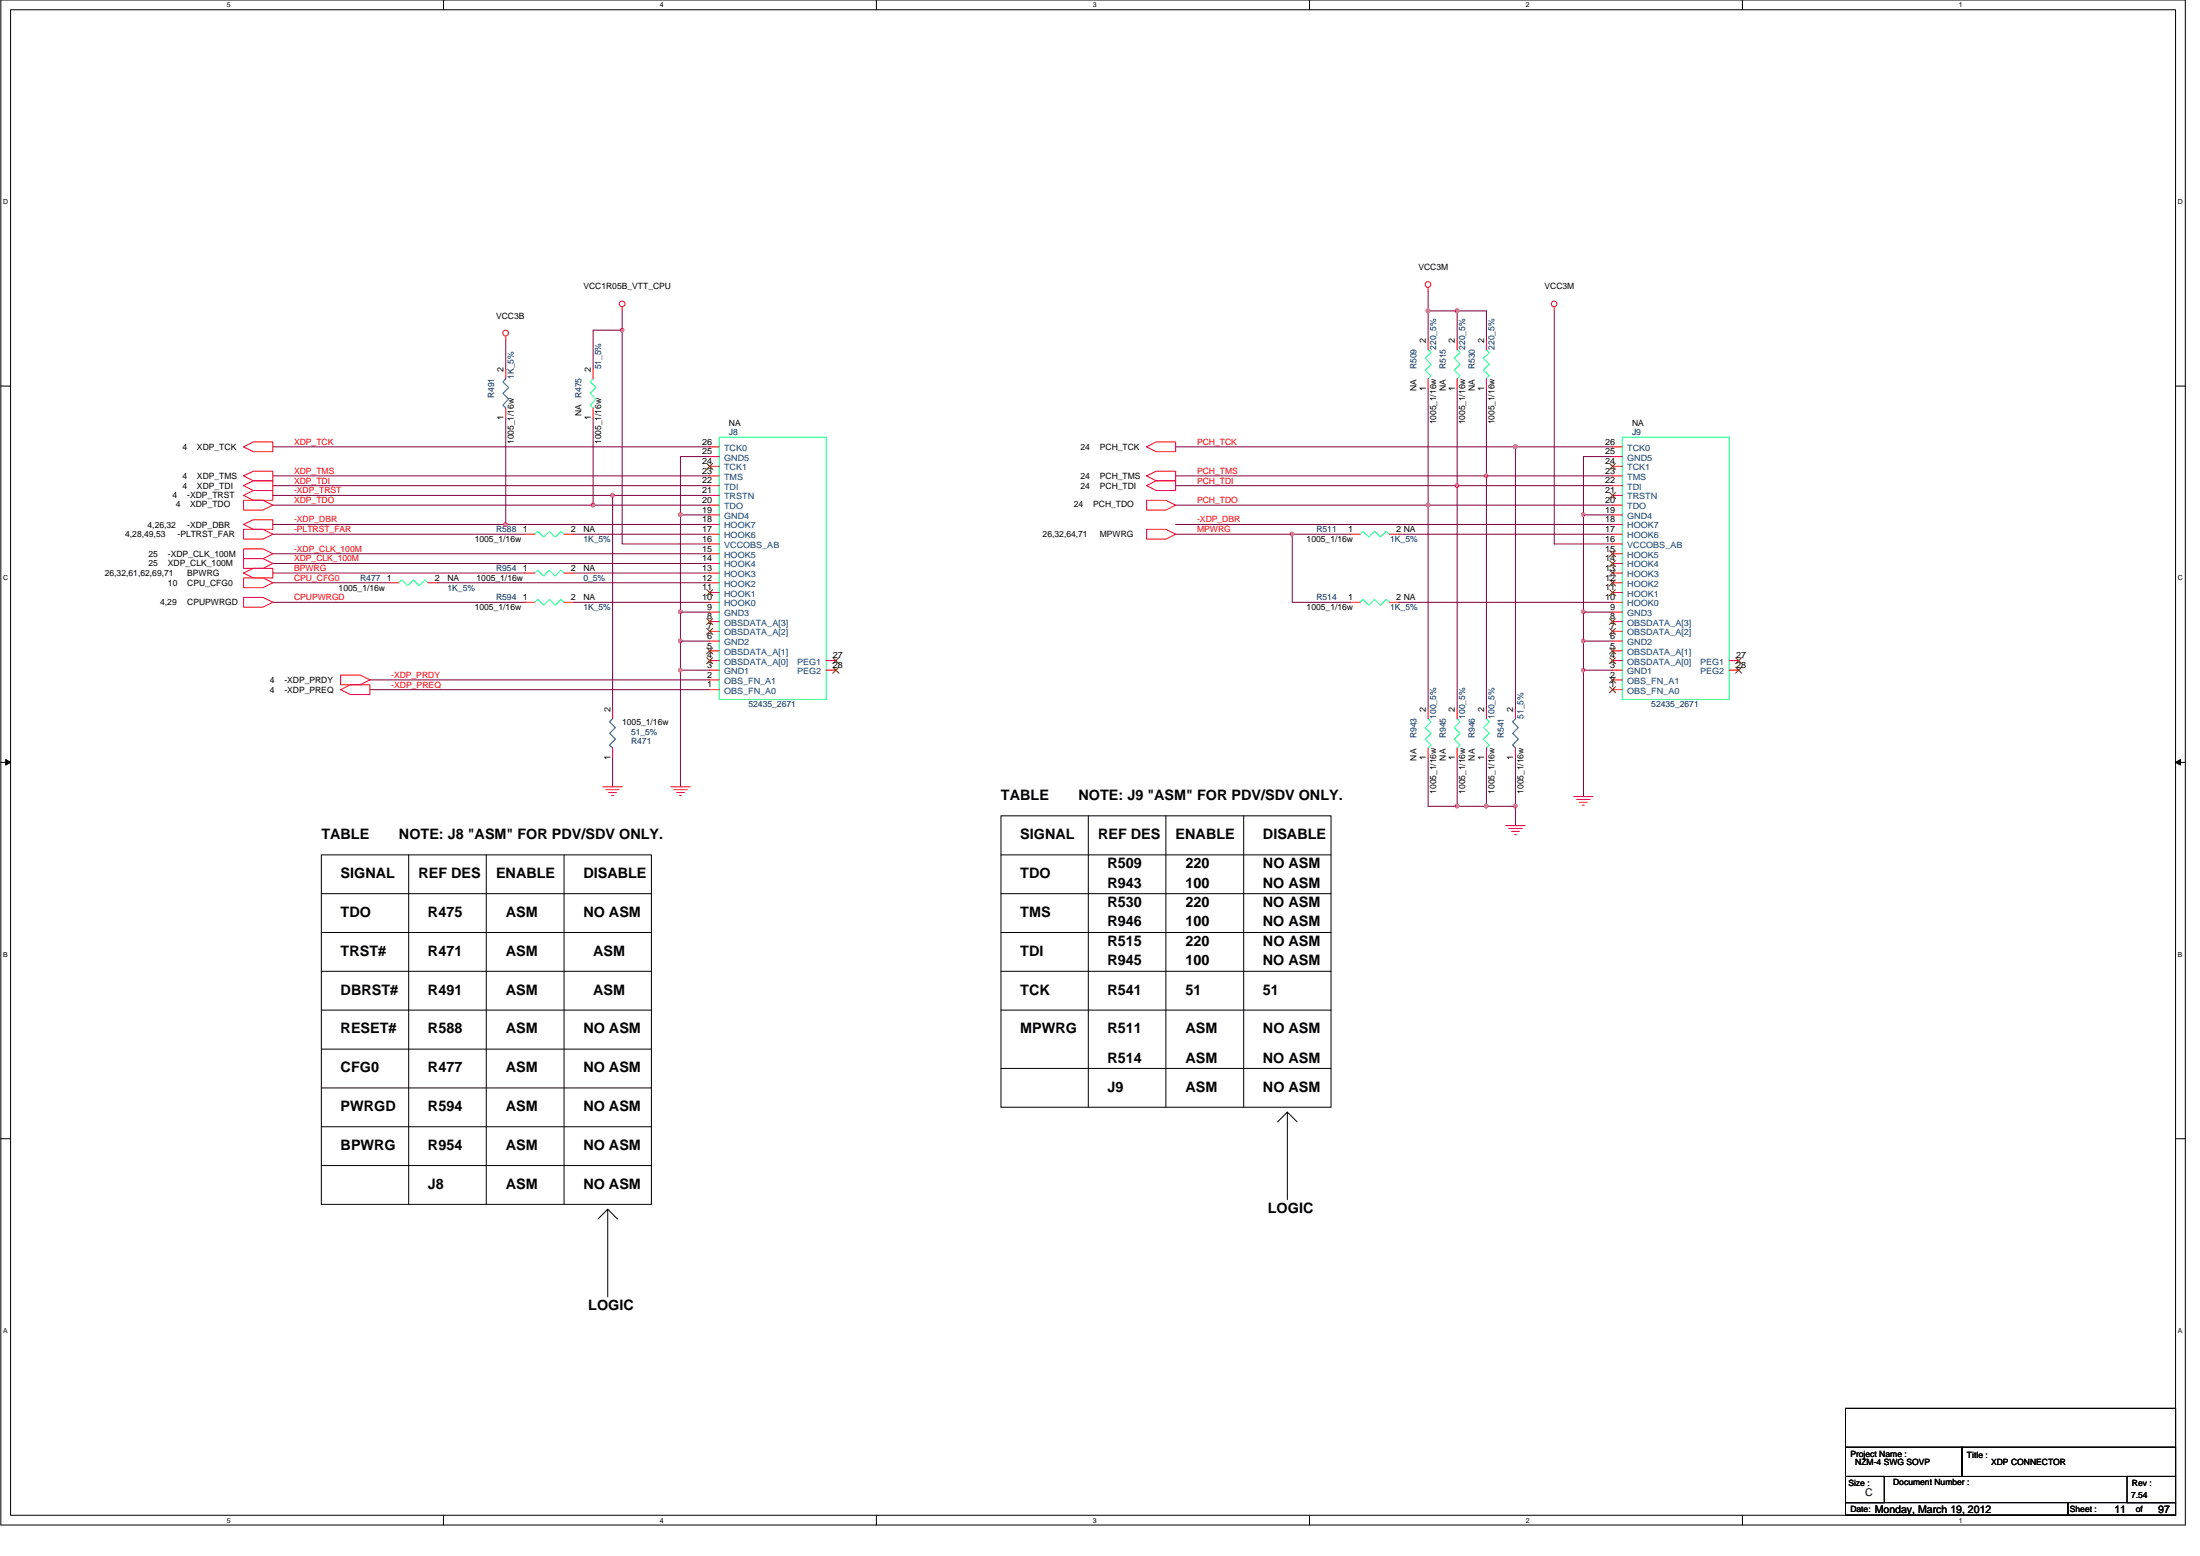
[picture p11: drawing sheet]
<svg xmlns="http://www.w3.org/2000/svg" width="420mm" height="297mm" viewBox="0 0 420 297" stroke-linecap="round" stroke-linejoin="round" font-family="sans-serif">
<path d="M.2 0h417.2v291.1h-417.2zM2 1.9h413.5v287.4h-413.5z" fill="none" stroke="#000" stroke-width=".19"/>
<g fill="#fff">
<path d="M43.3 .2h.8v1.5h-.8z"/>
<path d="M43.3 289.5h.8v1.5h-.8z"/>
</g>
<path d="M84.7 0v1.9M84.7 289.3v1.8" fill="none" stroke="#000" stroke-width=".19"/>
<g fill="#fff">
<path d="M126 .2h.7v1.5h-.7z"/>
<path d="M126 289.5h.7v1.5h-.7z"/>
</g>
<path d="M167.4 0v1.9M167.4 289.3v1.8" fill="none" stroke="#000" stroke-width=".19"/>
<g fill="#fff">
<path d="M208.7 .2h.7v1.5h-.7z"/>
<path d="M208.7 289.5h.7v1.5h-.7z"/>
</g>
<path d="M250.1 0v1.9M250.1 289.3v1.8" fill="none" stroke="#000" stroke-width=".19"/>
<g fill="#fff">
<path d="M291.4 .2h.7v1.5h-.7z"/>
<path d="M291.4 289.5h.7v1.5h-.7z"/>
</g>
<path d="M332.8 0v1.9M332.8 289.3v1.8" fill="none" stroke="#000" stroke-width=".19"/>
<g fill="#fff">
<path d="M374.1 .2h.7v1.5h-.7z"/>
<path d="M374.1 289.5h.7v1.5h-.7z"/>
<path d="M.6 37.8h1v1.4h-1z"/>
<path d="M416 37.8h.9v1.4h-.9z"/>
<path d="M.6 109.6h1v1.5h-1z"/>
<path d="M416 109.6h.9v1.5h-.9z"/>
</g>
<path d="M.2 73.7h1.8M415.5 73.7h1.9" fill="none" stroke="#000" stroke-width=".19"/>
<g fill="#fff">
<path d="M.6 181.4h.9v1.5h-.9z"/>
<path d="M416 181.4h.8v1.5h-.8z"/>
</g>
<path d="M.2 145.5h1.8M415.5 145.5h1.9" fill="none" stroke="#000" stroke-width=".19"/>
<path d="M1.1 145l.9 .5-.9 .5zM415.5 145.5l.9-.5v1z" fill="#000" stroke="#000" stroke-width=".19"/>
<g fill="#fff">
<path d="M.6 253.3h.8v1.5h-.8z"/>
<path d="M416 253.3h.8v1.5h-.8z"/>
</g>
<g fill="none" stroke="#000" stroke-width=".19">
<path d="M191.2 155.7h63v55.7h-63zM207.8 155.7v55.7M222.7 155.7v55.7M237.5 155.7v55.7M61.4 170.6h63M61.4 178h63M61.4 163.2h63v66.7h-63zM78.1 163.2v66.7M92.9 163.2v66.7M107.7 163.2v66.7M191.2 163.2h63M191.2 170.6h63"/>
<path d="M191.2 178h63M61.4 185.4h63M61.4 192.8h63M191.2 185.4h63M191.2 192.8h63M.2 217.4h1.8M61.4 200.3h63M61.4 207.7h63M61.4 215.1h63M191.2 204h63M244 214.2l1.9-1.9v16.7M245.9 212.3l1.8 1.9"/>
<path d="M415.5 217.4h1.9M61.4 222.5h63M114.2 232.7l1.9-1.9v16.8M116.1 230.8l1.8 1.9M352.5 276.3h22.2v5.6h-22.2zM352.5 268.9h63v20.4h-63zM374.7 276.3h40.8v5.6h-40.8zM352.5 281.9h7.4v5h-7.4zM352.5 286.9h42.4v2.4h-42.4zM394.9 286.9h20.6v2.4h-20.6zM406.2 281.9h9.3v5h-9.3z"/>
</g>
<g fill="none" stroke="#800040" stroke-width=".19">
<path d="M118.8 59.4v3.6M272.7 59.4v5.5M272.7 55.6v3.8M272.7 59.4h5.6M278.3 59.4h5.6v5.5M278.3 59.4v5.5M296.8 59.4v44.4h11.2M96.6 79.8v20.3h-44.5M96.6 64.9v5.6M113.3 79.8v16.6M118.8 63v40.8h16.7M118.8 63h-5.5v7.5"/>
<path d="M272.7 74.2v22.2M278.3 74.2v18.5M283.9 74.2v16.6M52.1 94.6h64.9v40.8M52.1 85.3h83.4M52.1 90.8h83.4M52.1 92.7h83.4M52.1 96.4h61.2M113.3 96.4h22.2M117 94.6h18.5M130 98.3v18.5M135.5 87.2h-5.5v11.1h5.5"/>
<path d="M224.5 90.8h59.4M224.5 96.4h48.2M224.5 85.3h64.9v50.1M224.5 92.7h53.8M272.7 96.4v39M272.7 96.4h35.3M278.3 92.7h29.7M278.3 92.7v42.7M283.9 90.8v44.6M283.9 90.8h24.1M289.4 85.3h18.6M302.4 98.3v18.5"/>
<path d="M302.4 98.3h5.6M308 87.2h-5.6v11.1M52.1 102h48.2M52.1 109.4h48.2M52.1 115h48.2M52.1 111.3h22.2M52.1 105.7h83.4M52.1 107.6h83.4M83.6 111.3h51.9M96.6 100.1h38.9M109.5 102h26M109.5 109.4h26"/>
<path d="M109.5 115h26M130 116.8h5.5M130 116.8v5.6M224.5 102h22.3M224.5 100.1h83.5M246.8 102h11.1M246.8 102v13h11.1M267.2 115h40.8M267.2 102h40.8M302.4 116.8v5.6M302.4 116.8h5.6M70.6 129.8h64.9"/>
<path d="M70.6 131.7h64.9M130 127.9h5.5M135.5 122.4h-5.5v27.8M302.4 127.9v24.2M302.4 122.4v5.5M302.4 127.9h5.6M302.4 122.4h5.6M117 144.7v5.5M272.7 144.7v9.2h5.6M278.3 153.9h5.6M278.3 144.7v9.2M283.9 144.7v9.2"/>
<path d="M283.9 153.9h5.5M289.4 144.7v9.2M289.4 153.9v3.7"/>
</g>
<g fill="#f0f" stroke="#f0f" stroke-width=".19">
<circle cx="129.9" cy="98.3" r=".36"/>
<circle cx="129.9" cy="116.8" r=".36"/>
<circle cx="129.9" cy="122.4" r=".37"/>
<circle cx="129.9" cy="127.9" r=".36"/>
<circle cx="116.9" cy="94.5" r=".35"/>
<circle cx="113.2" cy="96.4" r=".37"/>
<circle cx="96.6" cy="100.1" r=".36"/>
<circle cx="118.8" cy="63" r=".34"/>
<circle cx="302.4" cy="116.8" r=".34"/>
<circle cx="302.4" cy="98.3" r=".34"/>
<circle cx="302.4" cy="127.9" r=".34"/>
<circle cx="289.4" cy="153.9" r=".36"/>
<circle cx="302.4" cy="122.4" r=".35"/>
<circle cx="246.7" cy="102" r=".35"/>
<circle cx="278.3" cy="92.7" r=".37"/>
<circle cx="283.8" cy="90.8" r=".34"/>
<circle cx="278.3" cy="59.3" r=".37"/>
<circle cx="272.7" cy="59.3" r=".37"/>
<circle cx="283.8" cy="153.9" r=".34"/>
<circle cx="278.3" cy="153.9" r=".36"/>
<circle cx="289.4" cy="85.3" r=".37"/>
<circle cx="272.7" cy="96.4" r=".37"/>
</g>
<g fill="none" stroke="#f00" stroke-width=".19">
<path d="M118.8 58.6v.8M272.7 54.9v.7M296.8 58.6v.8M96.6 64.2v.7M96.6 77.9v1.9M96.6 70.5v1.8M113.3 77.9v1.9M113.3 70.5v1.8M272.7 72.3v1.9M272.7 64.9v1.9M278.3 72.3v1.9M278.3 64.9v1.9"/>
<path d="M283.9 72.3v1.9M283.9 64.9v1.9M46.5 95.5h3.7l1.9 .9-1.9 1h-3.7zM46.5 85.3l1.9-.9h3.7v1.8h-3.7zM46.5 90.8l1.9-.8h3.7v1.8h-3.7zM46.5 92.7l1.9-.9h3.7v1.8h-3.7zM46.5 94.6l1.9-1h3.7v1.9h-3.7zM135.5 98.3h1.9M135.5 96.4h1.9M135.5 94.6h1.9M135.5 92.7h1.9M135.5 90.8h1.9"/>
<path d="M135.5 89h1.9M135.5 87.2h1.9M135.5 85.3h1.9M219 95.5h3.7l1.8 .9-1.8 1h-3.7zM219 85.3l1.8-.9h3.7v1.8h-3.7zM219 90.8l1.8-.8h3.7v1.8h-3.7zM219 92.7l1.8-.9h3.7v1.8h-3.7zM308 98.3h1.8M308 96.4h1.8M308 94.6h1.8M308 92.7h1.8M308 90.8h1.8"/>
<path d="M308 89h1.8M308 87.2h1.8M308 85.3h1.8M46.5 101h3.7l1.9 1-1.9 .9h-3.7zM46.5 104.8h3.7l1.9 .9-1.9 .9h-3.7zM46.5 106.6h3.7l1.9 1-1.9 .9h-3.7zM46.5 114h3.7l1.9 1-1.9 .9h-3.7zM46.5 110.3h3.7l1.9 1-1.9 .9h-3.7zM46.5 100.1l1.9-.9h3.7v1.8h-3.7zM46.5 109.4l1.9-.9h3.7v1.8h-3.7zM74.3 111.3h1.9M81.7 111.3h1.9"/>
<path d="M100.3 109.4h1.8M100.3 102h1.8M100.3 115h1.8M107.7 109.4h1.8M107.7 102h1.8M107.7 115h1.8M135.5 118.7h1.9M135.5 116.8h1.9M135.5 115h1.9M135.5 113.1h1.9M135.5 111.3h1.9M135.5 109.4h1.9"/>
<path d="M135.5 107.6h1.9M135.5 105.7h1.9M135.5 103.8h1.9M135.5 102h1.9M135.5 100.1h1.9M219 101h3.7l1.8 1-1.8 .9h-3.7zM257.9 102h1.8M257.9 115h1.8M265.3 102h1.9M265.3 115h1.9M308 118.7h1.8M308 116.8h1.8"/>
<path d="M308 115h1.8M308 113.1h1.8M308 111.3h1.8M308 109.4h1.8M308 107.6h1.8M308 105.7h1.8M308 103.8h1.8M308 102h1.8M308 100.1h1.8M65.1 128.9h3.7l1.8 .9-1.8 .9h-3.7zM65.1 131.7l1.8-1h3.7v1.9h-3.7zM117 135.4v1.8"/>
<path d="M135.5 131.7h1.9M135.5 129.8h1.9M135.5 127.9h1.9M135.5 126.1h1.9M135.5 124.2h1.9M135.5 122.4h1.9M135.5 120.5h1.9M157.8 126.1h1.8M157.8 127.9h1.8M272.7 135.4v1.8M278.3 135.4v1.8M283.9 135.4v1.8"/>
<path d="M289.4 135.4v1.8M308 131.7h1.8M308 129.8h1.8M308 127.9h1.8M308 126.1h1.8M308 124.2h1.8M308 122.4h1.8M308 120.5h1.8M330.2 126.1h1.9M330.2 127.9h1.9M115.1 150.2h3.7M115.7 150.7h2.6"/>
<path d="M116.2 151.3h1.5M116.8 151.8h.4M117 142.8v1.9M128.1 150.2h3.7M128.7 150.7h2.6M129.2 151.3h1.5M129.8 151.8h.4M272.7 142.8v1.9M278.3 142.8v1.9M283.9 142.8v1.9M287.6 157.6h3.7M288.1 158.2h2.6"/>
<path d="M288.7 158.7h1.5M289.3 159.3h.3M289.4 142.8v1.9M300.6 152.1h3.6M301.1 152.6h2.6M301.7 153.2h1.4M302.2 153.7h.4"/>
<circle cx="118.8" cy="58" r=".55"/>
<circle cx="272.7" cy="54.3" r=".55"/>
<circle cx="296.8" cy="58" r=".54"/>
<circle cx="96.6" cy="63.6" r=".55"/>
</g>
<g fill="none" stroke="#00ff80" stroke-width=".19">
<path d="M113.3 72.3l-.6 .6 1.1 1.1-1.1 1.1 1.1 1.1-1.1 1.1 .6 .6M272.7 66.8l.6 .5-1.1 1.1 1.1 1.2-1.1 1.1 1.1 1.1-.6 .5M278.3 66.8l.5 .5-1.1 1.1 1.1 1.2-1.1 1.1 1.1 1.1-.5 .5M283.9 66.8l.5 .5-1.1 1.1 1.1 1.2-1.1 1.1 1.1 1.1-.5 .5M137.4 83.4h20.4v50.1h-20.4zM309.8 83.4h20.4v50.1h-20.4zM76.2 111.3l.5-.6 1.1 1.1 1.2-1.1 1.1 1.1 1.1-1.1 .5 .6M102.1 109.4l.6-.6 1.1 1.2 1.1-1.2 1.1 1.2 1.1-1.2 .6 .6M102.1 102l.6-.6 1.1 1.1 1.1-1.1 1.1 1.1 1.1-1.1 .6 .6M102.1 115l.6-.6 1.1 1.1 1.1-1.1 1.1 1.1 1.1-1.1 .6 .6M259.7 102l.6-.6 1.1 1.1 1.1-1.1 1.1 1.1 1.1-1.1 .6 .6M259.7 115l.6-.6 1.1 1.1 1.1-1.1 1.1 1.1 1.1-1.1 .6 .6"/>
<path d="M272.7 137.2l.6 .6-1.1 1.1 1.1 1.1-1.1 1.1 1.1 1.1-.6 .6M278.3 137.2l.5 .6-1.1 1.1 1.1 1.1-1.1 1.1 1.1 1.1-.5 .6M283.9 137.2l.5 .6-1.1 1.1 1.1 1.1-1.1 1.1 1.1 1.1-.5 .6"/>
</g>
<path d="M96.6 72.3l-.6 .6 1.1 1.1-1.1 1.1 1.1 1.1-1.1 1.1 .6 .6M117 137.2l-.6 .6 1.1 1.1-1.1 1.1 1.1 1.1-1.1 1.1 .6 .6M289.4 137.2l-.5 .6 1.1 1.1-1.1 1.1 1.1 1.1-1.1 1.1 .5 .6" fill="none" stroke="#00f" stroke-width=".19"/>
<g fill="none" stroke="#804000" stroke-width=".19">
<path d="M135 88.5l1.1 1.1M136.1 88.5l-1.2 1.1M307.4 94l1.2 1.2M307.4 88.5l1.2 1.1M308.5 94l-1.1 1.2M308.5 88.5l-1.1 1.1M135 120l1.1 1.1M135 118.1l1.1 1.2M135 112.6l1.1 1.1M136.1 120l-1.2 1.1M136.1 118.1l-1.2 1.2M136.1 112.6l-1.2 1.1"/>
<path d="M307.4 120l1.2 1.1M307.4 118.1l1.2 1.2M307.4 112.6l1.2 1.1M307.4 110.7l1.2 1.1M307.4 108.8l1.2 1.2M307.4 107l1.2 1.2M307.4 105.2l1.2 1.1M308.5 120l-1.1 1.1M308.5 118.1l-1.1 1.2M308.5 112.6l-1.1 1.1M308.5 110.7l-1.1 1.1M308.5 108.8l-1.1 1.2"/>
<path d="M308.5 107l-1.1 1.2M308.5 105.2l-1.1 1.1M135 125.6l1.1 1.1M135 123.7l1.1 1.1M136.1 125.6l-1.2 1.1M136.1 123.7l-1.2 1.1M159.1 125.6l1.1 1.1M159.1 127.4l1.1 1.1M160.2 125.6l-1.2 1.1M160.2 127.4l-1.2 1.1M307.4 131.1l1.2 1.1M307.4 129.2l1.2 1.2"/>
<path d="M307.4 125.6l1.2 1.1M307.4 123.7l1.2 1.1M308.5 131.1l-1.1 1.1M308.5 129.2l-1.1 1.2M308.5 125.6l-1.1 1.1M308.5 123.7l-1.1 1.1M331.5 125.6l1.1 1.1M331.5 127.4l1.1 1.1M332.6 125.6l-1.1 1.1M332.6 127.4l-1.1 1.1"/>
</g>
<g font-size="2.8">
<text x="191.2" y="152.8">TABLE</text>
<text x="206" y="152.8">NOTE: J9 &quot;ASM&quot; FOR PDV/SDV ONLY.</text>
<text x="61.4" y="160.2">TABLE</text>
<text x="76.2" y="160.2">NOTE: J8 &quot;ASM&quot; FOR PDV/SDV ONLY.</text>
<text x="194.8" y="160.2">SIGNAL</text>
<text x="209.7" y="160.2">REF DES</text>
<text x="224.5" y="160.2">ENABLE</text>
<text x="241.2" y="160.2">DISABLE</text>
<text x="65.1" y="167.6">SIGNAL</text>
<text x="79.9" y="167.6">REF DES</text>
<text x="94.7" y="167.6">ENABLE</text>
<text x="111.4" y="167.6">DISABLE</text>
<text x="194.8" y="167.6">TDO</text>
<text x="211.5" y="165.8">R509</text>
<text x="226.4" y="165.8">220</text>
<text x="241.2" y="165.8">NO ASM</text>
<text x="211.5" y="169.4">R943</text>
<text x="211.5" y="173.2">R530</text>
<text x="226.4" y="169.4">100</text>
<text x="226.4" y="173.2">220</text>
<text x="241.2" y="169.4">NO ASM</text>
<text x="241.2" y="173.2">NO ASM</text>
<text x="65.1" y="175">TDO</text>
<text x="81.7" y="175">R475</text>
<text x="96.6" y="175">ASM</text>
<text x="111.4" y="175">NO ASM</text>
<text x="194.8" y="175">TMS</text>
<text x="211.5" y="176.9">R946</text>
<text x="226.4" y="176.9">100</text>
<text x="241.2" y="176.9">NO ASM</text>
<text x="65.1" y="182.5">TRST#</text>
<text x="81.7" y="182.5">R471</text>
<text x="96.6" y="182.5">ASM</text>
<text x="113.3" y="182.4">ASM</text>
<text x="194.8" y="182.4">TDI</text>
<text x="211.5" y="180.6">R515</text>
<text x="211.5" y="184.3">R945</text>
<text x="226.4" y="180.6">220</text>
<text x="226.4" y="184.3">100</text>
<text x="241.2" y="184.3">NO ASM</text>
<text x="241.2" y="180.6">NO ASM</text>
<text x="65.1" y="189.9">DBRST#</text>
<text x="81.7" y="189.9">R491</text>
<text x="96.6" y="189.9">ASM</text>
<text x="113.3" y="189.9">ASM</text>
<text x="194.8" y="189.8">TCK</text>
<text x="211.5" y="189.8">R541</text>
<text x="226.4" y="189.8">51</text>
<text x="241.2" y="189.8">51</text>
<text x="65.1" y="197.3">RESET#</text>
<text x="81.7" y="197.3">R588</text>
<text x="96.6" y="197.3">ASM</text>
<text x="111.4" y="197.3">NO ASM</text>
<text x="194.8" y="197.3">MPWRG</text>
<text x="211.5" y="197.3">R511</text>
<text x="226.4" y="197.3">ASM</text>
<text x="241.2" y="197.3">NO ASM</text>
<text x="211.5" y="202.8">R514</text>
<text x="226.4" y="202.8">ASM</text>
<text x="241.2" y="202.8">NO ASM</text>
<text x="65.1" y="204.7">CFG0</text>
<text x="81.7" y="204.7">R477</text>
<text x="96.6" y="204.7">ASM</text>
<text x="111.4" y="204.7">NO ASM</text>
<text x="211.5" y="208.4">J9</text>
<text x="226.4" y="208.4">ASM</text>
<text x="241.2" y="208.4">NO ASM</text>
<text x="65.1" y="212.1">PWRGD</text>
<text x="81.7" y="212.1">R594</text>
<text x="96.6" y="212.1">ASM</text>
<text x="111.4" y="212.1">NO ASM</text>
<text x="65.1" y="219.5">BPWRG</text>
<text x="81.7" y="219.5">R954</text>
<text x="96.6" y="219.5">ASM</text>
<text x="111.4" y="219.5">NO ASM</text>
<text x="81.7" y="226.9">J8</text>
<text x="96.6" y="226.9">ASM</text>
<text x="111.4" y="226.9">NO ASM</text>
<text x="242.1" y="231.6">LOGIC</text>
<text x="112.3" y="250.1">LOGIC</text>
</g>
<g font-size="2">
<text x="356.2" y="285.6">C</text>
<text x="358" y="288.8">Monday, March 19, 2012</text>
<text x="403.8" y="288.8">11</text>
<text x="412.2" y="288.8">97</text>
</g>
<g font-size="1.7">
<text x="270.9" y="51.6">VCC3M</text>
<text x="111.4" y="55.2">VCC1R05B_VTT_CPU</text>
<text x="295" y="55.2">VCC3M</text>
<text x="94.7" y="60.8">VCC3B</text>
<text x="272.3" y="65.4" transform="rotate(-90 272.3 65.4)">2</text>
<text x="277.9" y="65.4" transform="rotate(-90 277.9 65.4)">2</text>
<text x="283.5" y="65.4" transform="rotate(-90 283.5 65.4)">2</text>
<text x="96.2" y="71" transform="rotate(-90 96.2 71)">2</text>
<text x="112.8" y="71" transform="rotate(-90 112.8 71)">2</text>
<text x="270.5" y="74.7" transform="rotate(-90 270.5 74.7)">NA</text>
<text x="272.3" y="74.6" transform="rotate(-90 272.3 74.6)">1</text>
<text x="276.1" y="74.7" transform="rotate(-90 276.1 74.7)">NA</text>
<text x="277.9" y="74.6" transform="rotate(-90 277.9 74.6)">1</text>
<text x="281.7" y="74.7" transform="rotate(-90 281.7 74.7)">NA</text>
<text x="283.5" y="74.6" transform="rotate(-90 283.5 74.6)">1</text>
<text x="96.2" y="80.2" transform="rotate(-90 96.2 80.2)">1</text>
<text x="111.1" y="79.4" transform="rotate(-90 111.1 79.4)">NA R475</text>
<text x="112.8" y="80.2" transform="rotate(-90 112.8 80.2)">1</text>
<text x="139.2" y="81.2">NA</text>
<text x="274.3" y="81" transform="rotate(-90 274.3 81)">1005_1/16w</text>
<text x="279.8" y="81" transform="rotate(-90 279.8 81)">1005_1/16w</text>
<text x="285.4" y="81" transform="rotate(-90 285.4 81)">1005_1/16w</text>
<text x="311.7" y="81.2">NA</text>
<text x="34.8" y="85.9">4</text>
<text x="37.6" y="85.9">XDP_TCK</text>
<text x="98.1" y="84.8" transform="rotate(-90 98.1 84.8)">1005_1/16w</text>
<text x="114.8" y="84.8" transform="rotate(-90 114.8 84.8)">1005_1/16w</text>
<text x="134.1" y="88.6">24</text>
<text x="134.1" y="86.7">25</text>
<text x="134.1" y="84.9">26</text>
<text x="206.4" y="85.9">24</text>
<text x="210" y="85.9">PCH_TCK</text>
<text x="306.6" y="88.6">24</text>
<text x="306.6" y="86.7">25</text>
<text x="306.6" y="84.9">26</text>
<text x="33" y="95.1">4</text>
<text x="34.8" y="91.4">4</text>
<text x="34.8" y="93.3">4</text>
<text x="35.8" y="95.1">-XDP_TRST</text>
<text x="37.6" y="91.4">XDP_TMS</text>
<text x="37.6" y="93.3">XDP_TDI</text>
<text x="134.1" y="94.1">21</text>
<text x="134.1" y="92.3">22</text>
<text x="134.1" y="90.4">23</text>
<text x="206.4" y="91.4">24</text>
<text x="206.4" y="93.3">24</text>
<text x="210" y="91.4">PCH_TMS</text>
<text x="210" y="93.3">PCH_TDI</text>
<text x="306.6" y="94.1">21</text>
<text x="306.6" y="92.3">22</text>
<text x="306.6" y="90.4">23</text>
<text x="28.2" y="100.7">4,26,32</text>
<text x="33.6" y="96.8">4</text>
<text x="35.8" y="100.7">-XDP_DBR</text>
<text x="36.3" y="96.8">XDP_TDO</text>
<text x="99.9" y="101.6">1</text>
<text x="109" y="101.6">2</text>
<text x="111.4" y="101.6">NA</text>
<text x="134.1" y="101.6">17</text>
<text x="134.1" y="99.7">18</text>
<text x="134.1" y="97.9">19</text>
<text x="134.1" y="96">20</text>
<text x="205.1" y="96.8">24</text>
<text x="208.8" y="96.8">PCH_TDO</text>
<text x="257.5" y="101.6">1</text>
<text x="266.6" y="101.6">2 NA</text>
<text x="306.6" y="101.6">17</text>
<text x="306.6" y="99.7">18</text>
<text x="306.6" y="97.9">19</text>
<text x="306.6" y="96">20</text>
<text x="23.9" y="102.5">4,28,49,53</text>
<text x="28.4" y="106.3">25</text>
<text x="32.1" y="106.3">-XDP_CLK_100M</text>
<text x="33.9" y="102.5">-PLTRST_FAR</text>
<text x="90.7" y="103.5">1005_1/16w</text>
<text x="134.1" y="107.1">14</text>
<text x="134.1" y="105.3">15</text>
<text x="134.1" y="103.4">16</text>
<text x="199.1" y="102.5">26,32,64,71</text>
<text x="210" y="102.5">MPWRG</text>
<text x="249.5" y="103.5">1005_1/16w</text>
<text x="306.6" y="107.1">14</text>
<text x="306.6" y="105.3">15</text>
<text x="306.6" y="103.4">16</text>
<text x="20" y="110">26,32,61,62,69,71</text>
<text x="28.4" y="108.1">25</text>
<text x="32.1" y="108.1">XDP_CLK_100M</text>
<text x="32.1" y="111.8">10</text>
<text x="35.8" y="110">BPWRG</text>
<text x="35.8" y="111.8">CPU_CFG0</text>
<text x="64.7" y="112.7">1005_1/16w</text>
<text x="73.9" y="110.8">1</text>
<text x="83" y="110.8">2</text>
<text x="85.5" y="110.9">NA</text>
<text x="91" y="110.9">1005_1/16w</text>
<text x="99.9" y="109">1</text>
<text x="109" y="109">2</text>
<text x="111.4" y="109.1">NA</text>
<text x="134.1" y="112.7">11</text>
<text x="134.1" y="110.8">12</text>
<text x="134.1" y="109">13</text>
<text x="306.6" y="112.7">11</text>
<text x="306.6" y="110.8">12</text>
<text x="306.6" y="109">13</text>
<text x="30.6" y="115.5">4,29</text>
<text x="35.8" y="115.5">CPUPWRGD</text>
<text x="90.7" y="116.5">1005_1/16w</text>
<text x="99.9" y="114.6">1</text>
<text x="109" y="114.6">2</text>
<text x="111.4" y="114.6">NA</text>
<text x="134.1" y="114.6">10</text>
<text x="135.1" y="118.2">8</text>
<text x="135.1" y="116.4">9</text>
<text x="249.5" y="116.5">1005_1/16w</text>
<text x="257.5" y="114.6">1</text>
<text x="266.6" y="114.6">2 NA</text>
<text x="306.6" y="114.6">10</text>
<text x="307.5" y="118.2">8</text>
<text x="307.5" y="116.4">9</text>
<text x="135.1" y="125.7">4</text>
<text x="135.1" y="123.8">5</text>
<text x="135.1" y="122">6</text>
<text x="135.1" y="120.1">7</text>
<text x="159.1" y="125.7">27</text>
<text x="307.5" y="125.7">4</text>
<text x="307.5" y="123.8">5</text>
<text x="307.5" y="122">6</text>
<text x="307.5" y="120.1">7</text>
<text x="331.5" y="125.7">27</text>
<text x="51.5" y="130.3">4</text>
<text x="54.3" y="130.3">-XDP_PRDY</text>
<text x="135.1" y="131.2">1</text>
<text x="135.1" y="129.4">2</text>
<text x="135.1" y="127.5">3</text>
<text x="159.1" y="127.5">28</text>
<text x="307.5" y="131.2">1</text>
<text x="307.5" y="129.4">2</text>
<text x="307.5" y="127.5">3</text>
<text x="331.5" y="127.5">28</text>
<text x="51.5" y="132.2">4</text>
<text x="54.3" y="132.2">-XDP_PREQ</text>
<text x="116.6" y="135.9" transform="rotate(-90 116.6 135.9)">2</text>
<text x="272.3" y="135.9" transform="rotate(-90 272.3 135.9)">2</text>
<text x="277.9" y="135.9" transform="rotate(-90 277.9 135.9)">2</text>
<text x="283.5" y="135.9" transform="rotate(-90 283.5 135.9)">2</text>
<text x="289" y="135.9" transform="rotate(-90 289 135.9)">2</text>
<text x="118.8" y="138.3">1005_1/16w</text>
<text x="116.6" y="145.1" transform="rotate(-90 116.6 145.1)">1</text>
<text x="270.5" y="145.2" transform="rotate(-90 270.5 145.2)">NA</text>
<text x="272.3" y="145.1" transform="rotate(-90 272.3 145.1)">1</text>
<text x="276.1" y="145.2" transform="rotate(-90 276.1 145.2)">NA</text>
<text x="277.9" y="145.1" transform="rotate(-90 277.9 145.1)">1</text>
<text x="281.7" y="145.2" transform="rotate(-90 281.7 145.2)">NA</text>
<text x="283.5" y="145.1" transform="rotate(-90 283.5 145.1)">1</text>
<text x="289" y="145.1" transform="rotate(-90 289 145.1)">1</text>
<text x="274.3" y="151.5" transform="rotate(-90 274.3 151.5)">1005_1/16w</text>
<text x="279.8" y="151.5" transform="rotate(-90 279.8 151.5)">1005_1/16w</text>
<text x="285.4" y="151.5" transform="rotate(-90 285.4 151.5)">1005_1/16w</text>
<text x="290.9" y="151.5" transform="rotate(-90 290.9 151.5)">1005_1/16w</text>
<text x="353.4" y="278.1">Project Name :</text>
<text x="354.3" y="279.6">NZM-4 SWG SOVP</text>
<text x="375.7" y="278.3">Title :</text>
<text x="380.3" y="279.6">XDP CONNECTOR</text>
<text x="353" y="283.7">Size :</text>
<text x="361.6" y="283.5">Document Number :</text>
<text x="407" y="285.9">7.54</text>
<text x="407.1" y="283.7">Rev :</text>
<text x="353.4" y="288.7">Date:</text>
<text x="395.3" y="288.7">Sheet :</text>
<text x="407.9" y="288.7">of</text>
</g>
<g font-size="1.7" fill="#000080">
<text x="114.8" y="70.5" transform="rotate(-90 114.8 70.5)">51_5%</text>
<text x="270.5" y="70.5" transform="rotate(-90 270.5 70.5)">R509</text>
<text x="274.3" y="66.8" transform="rotate(-90 274.3 66.8)">220_5%</text>
<text x="276.1" y="70.5" transform="rotate(-90 276.1 70.5)">R515</text>
<text x="279.8" y="66.8" transform="rotate(-90 279.8 66.8)">220_5%</text>
<text x="281.7" y="70.5" transform="rotate(-90 281.7 70.5)">R530</text>
<text x="285.4" y="66.8" transform="rotate(-90 285.4 66.8)">220_5%</text>
<text x="94.4" y="76" transform="rotate(-90 94.4 76)">R491</text>
<text x="98.1" y="72.3" transform="rotate(-90 98.1 72.3)">1K_5%</text>
<text x="139.2" y="83.1">J8</text>
<text x="311.7" y="83.1">J9</text>
<text x="94.7" y="101.6">R588</text>
<text x="251.4" y="101.6">R511</text>
<text x="111.4" y="103.5">1K_5%</text>
<text x="265.5" y="103.5">1K_5%</text>
<text x="68.8" y="110.9">R477</text>
<text x="85.5" y="112.7">1K_5%</text>
<text x="94.7" y="109.1">R954</text>
<text x="111.4" y="110.9">0_5%</text>
<text x="94.7" y="114.6">R594</text>
<text x="111.4" y="116.5">1K_5%</text>
<text x="251.4" y="114.6">R514</text>
<text x="265.5" y="116.5">1K_5%</text>
<text x="142.9" y="135">52435_2671</text>
<text x="274.3" y="137.2" transform="rotate(-90 274.3 137.2)">100_5%</text>
<text x="279.8" y="137.2" transform="rotate(-90 279.8 137.2)">100_5%</text>
<text x="285.4" y="137.2" transform="rotate(-90 285.4 137.2)">100_5%</text>
<text x="290.9" y="137.2" transform="rotate(-90 290.9 137.2)">51_5%</text>
<text x="315.4" y="135">52435_2671</text>
<text x="120.5" y="142">R471</text>
<text x="120.5" y="140.4">51_5%</text>
<text x="270.5" y="140.9" transform="rotate(-90 270.5 140.9)">R943</text>
<text x="276.1" y="140.9" transform="rotate(-90 276.1 140.9)">R945</text>
<text x="281.7" y="140.9" transform="rotate(-90 281.7 140.9)">R946</text>
<text x="287.2" y="140.9" transform="rotate(-90 287.2 140.9)">R541</text>
</g>
<g font-size="1.7" fill="#f00">
<text x="56.2" y="84.9">XDP_TCK</text>
<text x="228.6" y="84.9">PCH_TCK</text>
<text x="56.2" y="90.5">XDP_TMS</text>
<text x="56.2" y="92.3">XDP_TDI</text>
<text x="56.2" y="94.2">-XDP_TRST</text>
<text x="228.6" y="92.3">PCH_TDI</text>
<text x="228.6" y="90.5">PCH_TMS</text>
<text x="56.2" y="99.7">-XDP_DBR</text>
<text x="56.2" y="96.1">XDP_TDO</text>
<text x="56.2" y="101.6">-PLTRST_FAR</text>
<text x="228.6" y="101.6">MPWRG</text>
<text x="228.6" y="96.1">PCH_TDO</text>
<text x="228.6" y="99.7">-XDP_DBR</text>
<text x="56.2" y="105.3">-XDP_CLK_100M</text>
<text x="56.2" y="107.2">XDP_CLK_100M</text>
<text x="56.2" y="109">BPWRG</text>
<text x="56.2" y="110.9">CPU_CFG0</text>
<text x="56.2" y="114.6">CPUPWRGD</text>
<text x="74.7" y="129.4">-XDP_PRDY</text>
<text x="74.7" y="131.3">-XDP_PREQ</text>
</g>
<g font-size="1.7" fill="#004080">
<text x="138.3" y="89.8">TCK1</text>
<text x="138.3" y="87.9">GND5</text>
<text x="138.3" y="86.1">TCK0</text>
<text x="310.8" y="89.8">TCK1</text>
<text x="310.8" y="87.9">GND5</text>
<text x="310.8" y="86.1">TCK0</text>
<text x="138.3" y="95.3">TRSTN</text>
<text x="138.3" y="93.5">TDI</text>
<text x="138.3" y="91.6">TMS</text>
<text x="310.8" y="95.3">TRSTN</text>
<text x="310.8" y="93.5">TDI</text>
<text x="310.8" y="91.6">TMS</text>
<text x="138.3" y="100.9">HOOK7</text>
<text x="138.3" y="99.1">GND4</text>
<text x="138.3" y="97.2">TDO</text>
<text x="310.8" y="100.9">HOOK7</text>
<text x="310.8" y="99.1">GND4</text>
<text x="310.8" y="97.2">TDO</text>
<text x="138.3" y="106.5">HOOK5</text>
<text x="138.3" y="104.6">VCCOBS_AB</text>
<text x="138.3" y="102.7">HOOK6</text>
<text x="310.8" y="106.5">HOOK5</text>
<text x="310.8" y="104.6">VCCOBS_AB</text>
<text x="310.8" y="102.7">HOOK6</text>
<text x="138.3" y="113.9">HOOK1</text>
<text x="138.3" y="112">HOOK2</text>
<text x="138.3" y="110.2">HOOK3</text>
<text x="138.3" y="108.3">HOOK4</text>
<text x="310.8" y="113.9">HOOK1</text>
<text x="310.8" y="112">HOOK2</text>
<text x="310.8" y="110.2">HOOK3</text>
<text x="310.8" y="108.3">HOOK4</text>
<text x="138.3" y="119.4">OBSDATA_A[3]</text>
<text x="138.3" y="117.6">GND3</text>
<text x="138.3" y="115.7">HOOK0</text>
<text x="310.8" y="119.4">OBSDATA_A[3]</text>
<text x="310.8" y="117.6">GND3</text>
<text x="310.8" y="115.7">HOOK0</text>
<text x="138.3" y="125">OBSDATA_A[1]</text>
<text x="138.3" y="123.1">GND2</text>
<text x="138.3" y="121.3">OBSDATA_A[2]</text>
<text x="310.8" y="125">OBSDATA_A[1]</text>
<text x="310.8" y="123.1">GND2</text>
<text x="310.8" y="121.3">OBSDATA_A[2]</text>
<text x="138.3" y="130.6">OBS_FN_A1</text>
<text x="138.3" y="128.7">GND1</text>
<text x="138.3" y="126.9">OBSDATA_A[0]</text>
<text x="152.2" y="126.9">PEG1</text>
<text x="152.2" y="128.7">PEG2</text>
<text x="310.8" y="130.6">OBS_FN_A1</text>
<text x="310.8" y="128.7">GND1</text>
<text x="310.8" y="126.9">OBSDATA_A[0]</text>
<text x="324.7" y="126.9">PEG1</text>
<text x="324.7" y="128.7">PEG2</text>
<text x="138.3" y="132.4">OBS_FN_A0</text>
<text x="310.8" y="132.4">OBS_FN_A0</text>
</g>
<g font-size="1.3">
<text x="43.3" y="1.4">5</text>
<text x="126" y="1.4">4</text>
<text x="208.7" y="1.4">3</text>
<text x="291.4" y="1.4">2</text>
<text x="374.1" y="1.4">1</text>
<text x=".6" y="38.9">D</text>
<text x="416" y="38.9">D</text>
<text x=".6" y="110.8">C</text>
<text x="416" y="110.8">C</text>
<text x=".6" y="182.6">B</text>
<text x="416" y="182.6">B</text>
<text x=".6" y="254.5">A</text>
<text x="416" y="254.5">A</text>
<text x="43.3" y="290.7">5</text>
<text x="126" y="290.7">4</text>
<text x="208.7" y="290.7">3</text>
<text x="291.4" y="290.7">2</text>
<text x="374.1" y="290.7">1</text>
</g>
</svg>
